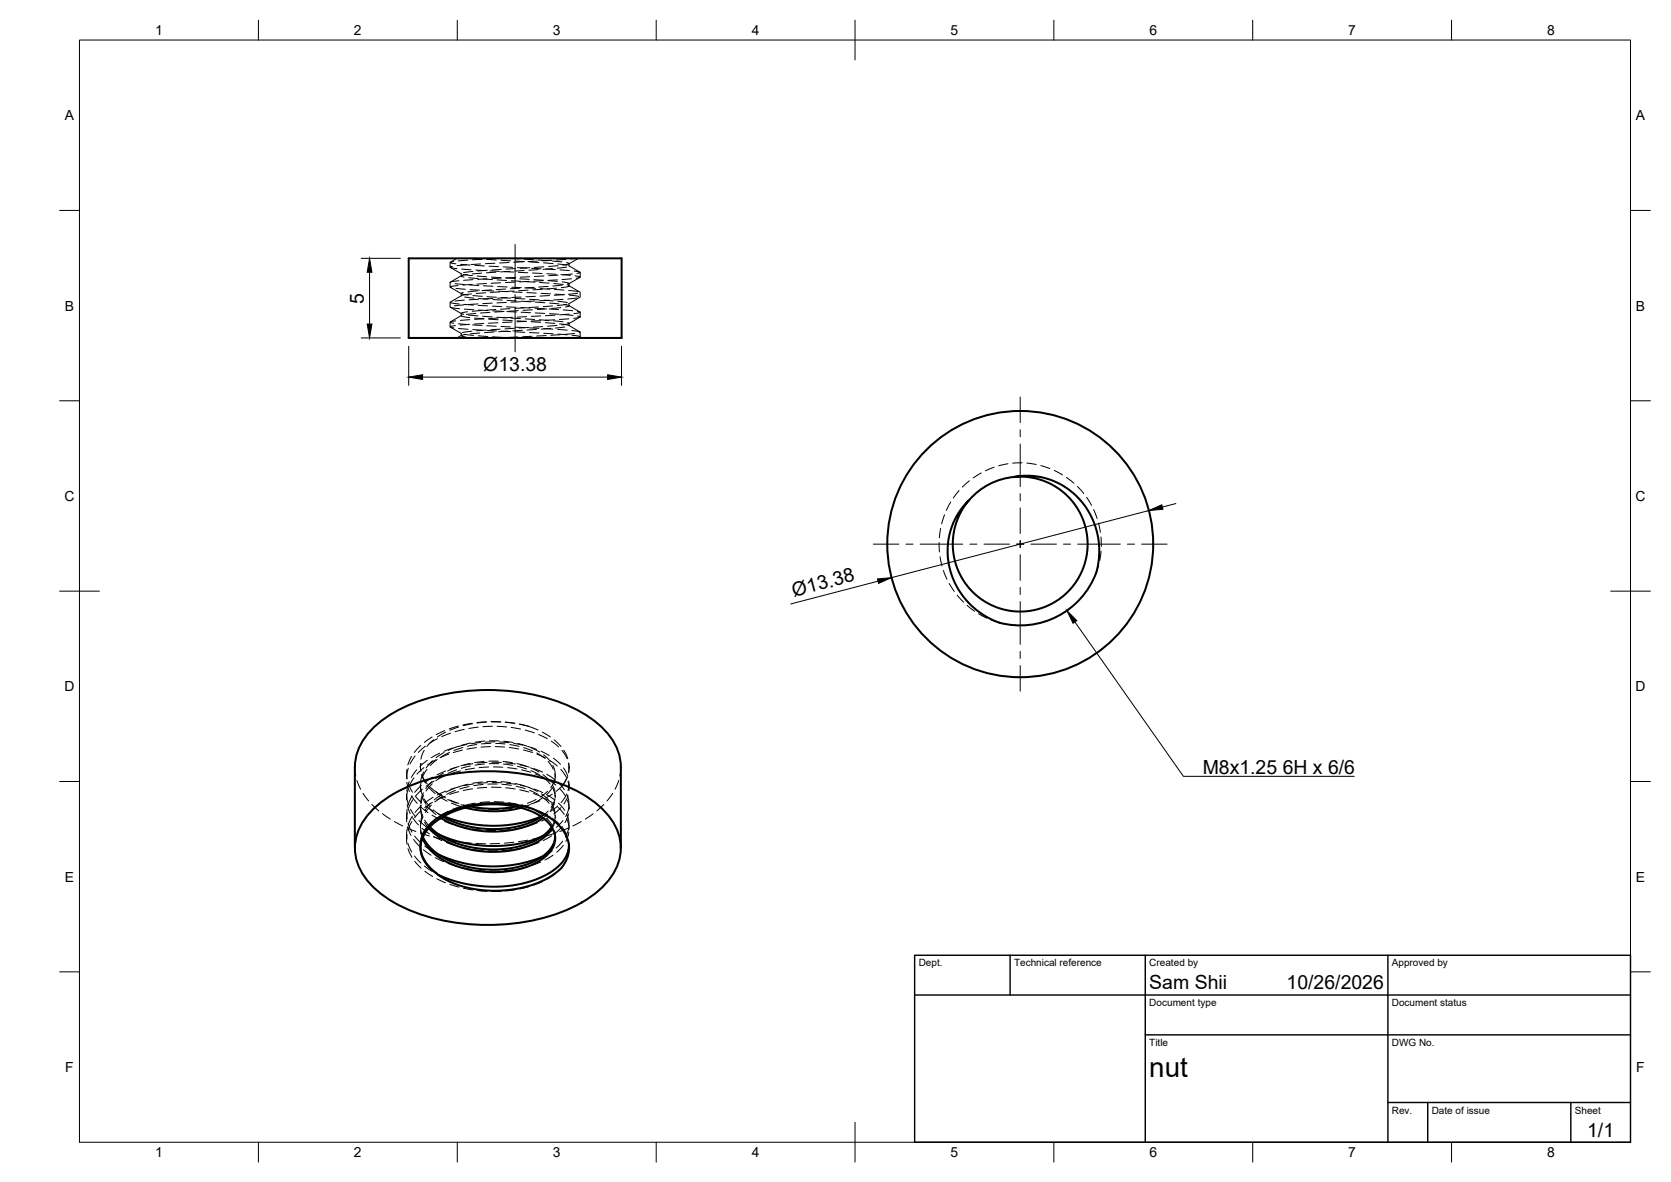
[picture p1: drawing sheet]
<svg xmlns="http://www.w3.org/2000/svg" width="420mm" height="297mm" viewBox="0 0 420 297" stroke-linecap="round" stroke-linejoin="round" font-family="sans-serif">
<!-- layer: Hidden -->
<g fill="none" stroke="#000" stroke-width=".25">
<path d="M113.2 66v1.1M113.2 71v1.1M113.2 76v1.1M113.2 72.2l2.8 1.6M113.2 67.2l2.8 1.6M113.7 66.9l-.5 .2 1.7 .4M114 65.7l-.8 .3 1.4 .3M114.4 71.3l2.4 .2M114.6 72.5l2.4 .2M114.9 64.9l-1.7 1M115.2 71.7l-2 .4 .3 .2M115.4 70.6l-1.7 .2-.5 .1 .1 .1"/>
<path d="M115.5 77.6l-2.3-.4 2.8 1.6M115.8 66.4l2.4 .2M116 68.7v.7M116 73.8v.6M116 78.7v.7M116 74.3l-2.8 1.6 .4 .3 1.9 .2M116 69.3l-2.8 1.6M116 79.3l-2.8 1.6M116.1 67.6l2.3 .2M116.1 79.3l-.1 .1 .4 .2 1.7 .2M116.4 68.9l2.4 .4M116.5 73.5l-.5 .3 1.7 .4"/>
<path d="M116.6 76.6l-2.3 .2M116.7 76.5l2.3 .2M116.8 75.4l-2.4 .3M116.8 77.7l2.3 .1M116.8 74.6l2.4 .3M117.3 66.6l-2.4 .2M117.5 69l-1.5 .3 .7 .3M117.6 78.3l-1.6 .4 .6 .3M117.6 65.4l-2.4 .2M117.8 79.2l2.4 .2M117.9 69.8l2.3 .2M118 71.6l2.4 .1"/>
<path d="M118.2 72.8l2.4 .1M118.6 73.9l-2.4 .3M118.7 71.5l-2.3 .1M118.9 74.3l2.4 .2M118.9 68.2l-2.3 .3M118.9 70.3l-2.3 .1M119.2 64.9l2 .2M119.3 79.9l2.4 .2-2.4 .1M119.4 66.7l2.4 .1M119.6 67.9l2.4 .1M119.6 78.8l-2.3 .2M120 69.4l2.4 .2"/>
<path d="M120 73.1l-2.4 .2M120.2 76.4l-2.4 .1M120.2 76.7l2.4 .2M120.3 77.9l2.4 .1M120.3 75.2l-2.4 .1M120.4 75l2.3 .2M120.9 66.3l-2.4 .2M121.1 68.7l-2.4 .1M121.1 78l-2.4 .2M121.2 65.1l-2.4 .2M121.3 79.5l2.4 .1M121.4 70.1l2.4 .2"/>
<path d="M121.6 71.8l2.4 .1M121.8 73l2.3 .1M122.1 73.6l-2.4 .2M122.3 71.3l-2.4 .1M122.4 65.2l2.4 .1M122.4 74.6l2.4 .1M122.5 70.1l-2.4 .1M122.5 67.9l-2.4 .2M123 66.9l2.3 .1M123.2 68.1l2.4 .1M123.2 78.5l-2.4 .2M123.5 69.6l2.4 .2"/>
<path d="M123.6 72.9l-2.4 .1M123.8 76.2l-2.4 .1M123.8 76.9l2.4 .2M123.9 75l-2.4 .1M123.9 78.1l2.4 .1M123.9 75.3l2.4 .1M124.4 66.2l-2.4 .1M124.7 77.8l-2.4 .1M124.7 68.4l-2.4 .2M124.9 79.7l2.4 .2M125 70.3l2.4 .2M125.1 72l2.4 .1"/>
<path d="M125.3 79.9l-2.4 .2M125.3 64.9l-3 .2M125.3 73.2l2.4 .1M125.7 73.3l-2.4 .2M125.9 71.1l-2.4 .1M126 65.4l2.4 .1M126 74.8l2.4 .1M126 67.7l-2.3 .1M126.1 69.9l-2.4 .1M126.5 67.1l2.4 .1M126.7 78.3l-2.3 .1M126.8 68.2l2.3 .2"/>
<path d="M127.1 69.9l2.4 .1M127.1 72.6l-2.3 .2M127.3 76l-2.4 .1M127.4 77.1l2.4 .1M127.4 78.3l2.4 .1M127.5 74.8l-2.4 .1M127.5 75.5l2.4 .1M128 66l-2.4 .1M128.2 68.2l-2.3 .1M128.2 77.6l-2.3 .1M128.4 64.9l2.2 .2M128.5 79.9l2.4 .2"/>
<path d="M128.5 70.6l2.4 .1M128.7 72.2l2.4 .1M128.8 79.7l-2.3 .2M128.9 73.3l2.4 .2M129.2 73.1l-2.3 .2M129.4 70.9l-2.3 .1M129.5 65.6l2.4 .2M129.6 75l2.4 .1M129.6 67.5l-2.4 .1M129.6 69.7l-2.3 .1M130.1 67.3l2.4 .1M130.3 78.1l-2.3 .1"/>
<path d="M130.3 68.4l2.4 .1M130.7 70.1l2.4 .1M130.7 72.4l-2.4 .2M130.9 75.8l-2.4 .1M130.9 77.3l2.4 .1M131 74.6l-2.3 .2M131 78.5l2.4 .1M131.1 75.7l2.3 .1M131.6 65.8l-2.4 .1M131.8 65.1l2.4 .2M131.8 77.4l-2.4 .1M131.8 68l-2.4 .1"/>
<path d="M132.1 70.8l2.4 .1M132.3 72.4l2.3 .1M132.4 79.6l-2.4 .1M132.5 73.5l2.3 .1M132.8 72.9l-2.4 .2M133 70.7l-2.4 .1M133.1 65.8l2.4 .2M133.2 75.2l2.3 .2M133.2 67.3l-2.4 .1M133.2 69.5l-2.4 .1M133.7 67.4l2.3 .1M133.9 77.9l-2.4 .1"/>
<path d="M133.9 68.6l2.4 .1M134.2 70.3l2.4 .1M134.3 72.2l-2.4 .2M134.5 75.7l-2.4 .1M134.5 77.5l2.4 .1M134.6 78.6l2.4 .2M134.6 74.5l-2.4 .1M134.6 75.9l2.4 .2M135.1 65.6l-2.3 .1M135.3 65.3l2.4 .2M135.4 67.8l-2.4 .1M135.4 77.1l-2.4 .2"/>
<path d="M135.7 71l2.4 .1M135.8 72.5l2.4 .2M136 79.4l-2.4 .1M136 73.7l2.4 .2M136.4 72.7l-2.4 .1M136.6 70.5l-2.4 .2M136.7 66l2.3 .2M136.7 75.4l2.4 .2M136.7 67l-2.3 .2M136.8 69.3l-2.4 .2M137.2 67.6l2.4 .1M137.5 77.6l-2.4 .2"/>
<path d="M137.5 68.8l2.3 .1M137.8 70.5l2.4 .2M137.8 72l-2.3 .1M138 75.5l-2.3 .1M138.1 77.6l2.3 .2M138.2 78.8l2.3 .2M138.2 74.3l-2.4 .1M138.2 76.2l2.4 .2M138.7 65.4l-2.4 .1M138.9 65.6l2.4 .2M138.9 67.5l-2.4 .2M138.9 76.9l-2.3 .2"/>
<path d="M139.3 71.3l2.3 .2M139.4 72.7l2.4 .2M139.6 79.2l-2.4 .1M139.6 73.9l2.4 .2M139.9 72.4l-2.3 .2M140.1 70.3l-2.3 .2M140.2 66.3l2.4 .3M140.3 75.7l2.3 .3M140.3 66.8l-2.4 .2M140.3 69.1l-2.3 .2M140.8 67.8l2.4 .2M141 77.3l-2.4 .2"/>
<path d="M141 69l2.4 .2M141.4 70.8l1.7 .4-.5 .3M141.4 71.6l-2.4 .3M141.6 75.2l-2.4 .2M141.6 77.9l2.4 .2M141.7 79.1l2.4 .2M141.7 74l-2.3 .2M141.8 76.5l1.3 .3-.9 .3M142.3 65.2l-2.4 .1M142.5 66l.6 .3-1.6 .3M142.5 67.1l-2.4 .3M142.5 76.5l-2.4 .3"/>
<path d="M142.8 71.7l.3 .2-2 .4M143 73l2.3 .3M143 66.8l2.8 1.6M143 71.8l2.8 1.6M143 76.8l2.8 1.6M143.1 66.2v.7M143.1 71.3v.6M143.1 76.2v.7M143.1 78.9l-2.4 .2M143.2 74.2l2.3 .3M143.7 70l-2.4 .2M143.9 68.9l-2.4 .2"/>
<path d="M144.4 68.1l1.5 .4-.8 .2M144.6 69.3l1.3 .3-1 .3M144.8 64.9l-1.4 .2M145.1 74.9l-2.3 .2M145.2 78.2l.7 .3-1.6 .3M145.3 79.4l.6 .3-1.7 .3M145.3 73.7l-2.4 .3M145.4 64.9l-2.4 1.4M145.8 69.7l-2.8 1.6M145.8 74.7l-2.8 1.6M145.8 79.7l-2.8 1.6M145.9 68.5v1.1"/>
<path d="M145.9 73.5v1.1M145.9 78.5v1.1M113.2 81v1.1M113.2 82.2l2.8 1.6M114.5 81.8l-1.3 .3 .9 .3M114.6 80.6l-1.4 .3 .9 .3M115.3 81.4l2.3 .2M115.3 82.6l2.4 .1M116 83.7v.7M116 84.3l-1.1 .6M116.7 84l2.4 .3M117.1 84l-1.1 .4 1.1 .3"/>
<path d="M118.1 81.5l-2.4 .2M118.1 80.3l-2.3 .2M118.3 84.8l.9 .1M118.6 83.2l-2.3 .4M118.8 81.6l2.4 .2M118.9 82.8l2.3 .2M120.2 84.4l2.4 .2M120.6 83.7l-2.3 .2M121.6 81.3l-2.3 .1M122.2 82.9l-2.4 .2M122.4 81.9l2.4 .1M122.4 83l2.4 .1"/>
<path d="M122.9 80.2l2.3 .2M123.8 84.7l2.4 .1M124.2 83.4l-2.4 .2M125.2 81.1l-2.4 .1M125.8 82.7l-2.4 .2M126 82l2.3 .2M126 83.2l2.4 .1M126.4 80.4l2.4 .2M126.6 84.9h-1.3M127.4 84.9h1M127.8 83.2l-2.4 .2M128.8 80.9l-2.4 .2"/>
<path d="M129.3 82.5l-2.3 .1M129.5 82.2l2.4 .1M129.6 83.4l2.4 .1M130 80.6l2.4 .2M130.2 84.7l-2.4 .1M131.3 83l-2.4 .1M132.1 80.1l2.3 .2M132.3 80.8l-2.3 .1M132.9 82.3l-2.4 .1M133.1 82.4l2.4 .1M133.1 83.6l2.4 .1M133.6 80.9l2.4 .1"/>
<path d="M133.8 84.5l-2.4 .1M134.9 82.8l-2.4 .1M135.6 80.4l2.4 .1M135.9 80.6l-2.4 .1M136.5 82.1l-2.4 .1M136.7 82.6l2.3 .1M136.7 83.7l2.4 .2M137.1 81.1l2.4 .2M137.3 84.3l-2.4 .1M138.5 82.5l-2.4 .2M139.2 80.6l2.4 .3M139.5 80.4l-2.4 .1"/>
<path d="M140 81.8l-2.3 .2M140.2 82.8l2.4 .2M140.3 84l2.3 .1M140.7 81.4l2.2 .3 2.9 1.7M140.9 84.1l-2.4 .2M142 82.2l-2.3 .3M142.7 81.1l.4 .2-1.9 .4M143 80.1l-2.3 .2M143.1 81.2v.7M143.8 83.1l2 .3-.2 .2M143.8 84.2l2.1 .4-.3 .2M144.5 83.8l-2.4 .2"/>
<path d="M145.8 84.7l-.4 .2M145.9 83.5v1.1M246.7 118.9l-2 1.2M250 117.4l-2.2 .9M253.4 116.6l-2.3 .5M257 116.3l-2.4 .1M258.2 116.4l2.3 .3M261.7 117l2.3 .8M265.1 118.2l2.1 1.1M268.2 120l1.8 1.4M236.1 136.3l.1 2.4M236.4 139.9l.5 2.3"/>
<path d="M236.5 132.8l-.3 2.4M237.5 129.4l-.7 2.2M239.1 126.2l-1.1 2.1M241.2 123.3l-1.5 1.8M243.8 120.8l-1.8 1.6M270.9 122.3l1.6 1.7M273.2 125l1.3 2M275 128.1l.9 2.2M276.2 131.4l.5 2.4M276.8 134.9l.1 2.4M276.8 138.5l-.3 2.4M237.2 143.4l.9 2.2"/>
<path d="M238.7 146.6l1.2 2M240.7 149.6l1.6 1.7M243.2 152.1l1.8 1.5M246 154.2l2.1 1.1M249.2 155.8l2 .7M276.2 142l-.6 1.9M89.2 192.7l.3 2.3M89.7 196.1l1 2.2M91.3 199.4l1.4 1.9M102.2 194.4v1.2M102.2 199.5v1.2M102.3 199.9l.4 2.4"/>
<path d="M102.3 196.6l.6 2.3M102.3 193.4l.1 2.4M102.5 198.6l-.3 2.4M102.7 193.1l-.5 2.3M102.7 196.9l1 2.2M102.9 196.5l-.6 2.3M103.5 200l1.4 1.9M103.5 190.1l-.9 2.1M104.1 195.5l-1.2 2M104.4 190l-1.3 2M104.8 193.4l-1.4 2M105.7 197.4l.5 2.3"/>
<path d="M105.7 192.7v.1M105.7 197.3v.6M105.8 192v1.5M105.8 192h.1M105.8 192v1.9M105.8 187.3l-1.6 1.8M105.9 196.5l-.1 2.4M105.9 197.4l-1.6 1.7M106 194.7l1 2.1M106.2 195l1.2 2M106.2 198.3l-1.7 1.7M106.5 199.2l-.7 2.3"/>
<path d="M106.5 199.8l-.7 2.3M106.6 194l-.8 2.2M106.6 192.9l-1.8 1.6M106.7 188.6l-.9 2.2M107 187.5l-1.8 1.6M107.4 193.3l-1.2 2.1M107.4 191.1l-1.8 1.5M107.7 197.7l1.7 1.7M108.2 197.9l1.5 1.1M108.6 196.4l-1.5 1.8M108.6 185.2l-1.9 1.4M108.7 197l-1.6 1.8"/>
<path d="M108.8 191.2l-1.6 1.8M108.8 195.3l-2 1.3M109 185.9l-1.7 1.7M109.2 196.3l-2.1 1.3M109.6 191l-2.1 1.2M109.7 199l1.8 1.3M109.7 199l2.4 1.5M109.9 190.9l-1.8 1.5M110 185.6l-2.1 1.2M110.5 189.3l-2.1 1.1M111.1 199.7l-1.9 1.3M111.5 194.3l-2 1.3"/>
<path d="M111.6 194.9l-2 1.3M111.7 189.1l-2 1.3M111.8 183.6l-2.1 1M112 193.7l-2.1 1M112 184l-2 1.2M112.1 198.8l-2.2 1M112.4 194.8l-2.2 .9M112.8 189.5l-2.2 .9M113 189.1l-2.1 1.1M113.3 184.3l-2.2 .8M113.9 188l-2.3 .8M114.3 198.1l-2.2 1"/>
<path d="M114.5 198.7l-2.2 .9M114.7 192.8l-2.2 1M114.8 193.4l-2.2 1M114.9 187.7l-2.2 .9M115.2 182.5l-2.3 .7M115.3 199l-2.2 .7M115.4 182.7l-2.3 .8M115.4 192.6l-2.2 .7M115.5 197.7l-2.3 .7M115.8 193.7l-2.3 .7M116.2 188.5l-2.2 .6M116.4 187.8l-2.3 .8"/>
<path d="M116.7 183.3l-2.3 .6M117.3 187.1l-2.3 .5M117.7 197.1l-2.3 .6M117.9 197.7l-2.3 .6M118.2 191.9l-2.3 .6M118.3 192.5l-2.3 .6M118.4 186.7l-2.4 .6M118.7 181.7l-2.3 .5M118.8 198.2l-2.3 .5M118.8 181.9l-2.3 .5M118.9 191.9l-2.3 .4M119 197l-2.3 .4"/>
<path d="M119.3 193l-2.3 .4M119.8 187.9l-2.4 .4M119.9 187.1l-2.4 .4M120.2 182.7l-2.3 .4M120.9 186.6l-2.4 .3M121.2 196.5l-2.3 .3M121.5 197.2l-2.4 .2M121.7 191.4l-2.4 .3M121.8 192l-2.4 .3M121.9 186.2l-2.4 .3M122.3 181.4l-2.4 .2M122.4 181.5l-2.4 .2"/>
<path d="M122.4 197.9l-2.4 .2M122.5 191.6l-2.4 .2M122.6 196.7l-2.4 .2M122.9 192.8l-2.4 .1M122.9 191.3h2.4M123 191.9h2.4M123.1 186.2h2.4M123.3 187.6l-2.4 .2M123.4 186.8l-2.3 .2M123.4 181.3l2.4 .1M123.5 181.4h2.4M123.6 197.8l2.4 .1"/>
<path d="M123.7 191.5l2.3 .1M123.8 196.7h2.3M123.8 182.5l-2.4 .1M124.1 192.7l2.3 .1M124.4 186.4l-2.4 .1M124.5 187.6l2.4 .1M124.6 186.8l2.4 .2M124.8 196.4h-2.4M125 182.5l2.4 .2M125 197l-2.3 .1M125.6 186.5l2.4 .2M126 196.4l2.4 .3"/>
<path d="M126.2 197.1l2.4 .3M126.4 191.4l2.4 .3M126.6 192l2.3 .3M126.6 186.3l2.4 .3M127 181.5l2.4 .2M127.1 181.5l2.4 .3M127.1 198l2.4 .3M127.2 191.7l2.4 .3M127.3 196.8l2.4 .3M127.6 192.9l2.4 .3M128.1 187.9l2.3 .3M128.2 187.1l2.3 .5"/>
<path d="M128.5 182.8l2.4 .4M129.2 186.8l2.3 .5M129.5 196.9l2.3 .6M129.8 197.6l2.3 .6M130 191.9l2.3 .6M130.1 192.6l2.3 .6M130.2 186.8l2.3 .7M130.6 182l2.3 .5M130.7 182l2.2 .5M130.7 198.5l2.3 .6M130.8 192.2l2.3 .6M130.9 197.3l2.3 .6"/>
<path d="M131.1 193.5l2.3 .6M131.6 188.5l2.3 .6M131.7 187.9l2.2 .8M132.1 183.5l2.2 .7M132.7 187.6l2.2 .7M132.9 182.5l2.4 1M133 197.9l2.1 1M133.2 198.6l2.1 1.1M133.4 192.9l2.1 1.1M133.5 193.7l2.1 1M133.6 187.9l2.1 1.1M134.1 199.4l.7 .3a7.1 7.1 0 0 1 3.3 2.2"/>
<path d="M134.2 193.2l2.2 .8M134.3 198.3l2.2 .9M134.6 194.5l2.2 .9M135 189.2l1.9 1.3M135 189.5l2.2 1M135.4 184.6l2.2 1M136 188.8l2.1 1.1M136.1 199.5l1.8 1.5M136.4 184l2 1.2M136.5 194.7l1.7 1.6M136.6 195.4l1.7 1.6M136.7 189.7l1.7 1.6"/>
<path d="M137.5 194.6l2 1.3M137.5 199.8l2 1.3M137.7 198.8l-1.9 1.5M137.8 196l2 1.3M137.8 191.4l1.3 1.9M138.2 191.1l1.9 1.4M138.6 186.3l1.9 1.4M138.9 199.6l-2.1 1.1M138.9 197.9l-1.5 1.8M138.9 197.3l.5 1 .2 1.2M139 198l.4 1.1 .2 1.2M139 192.3l.4 1 .2 1.3"/>
<path d="M139.1 190.5l1.8 1.6M139.3 185.9l1.7 1.7M139.5 195.8l-.4 1.1-.6 1M139.5 194.5l.1 1.1-.2 1.2M139.6 194.7v.6M139.6 199.8v.6M140.4 196.7l1.5 1.8M140.7 198.1l1.4 1.9M141 193.3l1.4 2M141.3 197.6l-1.5 1.3M141.3 188.6l1.3 2M141.7 193l1 2.1"/>
<path d="M141.8 188.5l1 2.2M142.4 199.7l-1.3 2M142.5 199.5l.6 2.3M142.6 195.4l-1.3 2.2M142.7 195.2l-1.4 2.4M142.8 196.4l.3 2.3M142.8 199.9l-1 2.1M142.9 191.7l.1 2.4M143 196.3v1l-.2 1.3M143 191.8l-.1 2.4M143.1 192.7v.4M143.1 197v1.2"/>
<path d="M154.1 199.4l-1.5 1.9M155.6 196.2l-1 2.1M156.1 192.7l-.2 2.3M93.5 202.1l1.7 1.7M96.2 204.5l1.9 1.4M99.2 206.5l2.1 1.1M102.2 204.6v1.2M102.2 209.7v1.2M102.3 209.8v2.4M102.3 208.4v2.4M102.4 203.4v2.4M102.4 208.1l2.2 .9"/>
<path d="M102.4 202.2l.7 2.2M102.4 204.2l-.1 2.4M102.5 207.8l.9 2.2M102.6 212l.9 2.1M102.6 213.3l1 2.2M102.6 207l1 2.1M103.2 203.4l1.3 1.9M103.6 206.4l-1 2.2M103.6 200.1l-1 2.2M103.7 205.1l-1.1 2.2M103.7 205.5l1.5 1.8M103.8 200.9l-1.1 2.2"/>
<path d="M104 211l1.6 1.8M104.2 215.1l1.6 1.8M104.2 210.1l1.7 1.7M104.3 216.4l1.6 1.8M104.4 200.1l1.6 1.7M105.3 206.2l1.8 1.6M105.7 209.4l2.2 .7M105.7 202.4v.6M105.7 207.5v.6M105.7 212.6v.5M105.7 203.2l.5 2.4M105.7 208.7l.5 1.9"/>
<path d="M105.8 208.3l.5 2M105.8 211.5l-.1 1.4M105.9 203.7l-1.7 1.8M106 202.4l-1.6 1.8M106.1 208.1l1.9 1.5M106.1 200.1l1.1 2.1M106.3 204.8l-.6 2.3M106.4 205.2l-.7 2.3M106.4 213.5l2 1.4M106.7 200.8l1.4 1.9M106.7 217.6l2 1.4M106.7 206.6l1.1 1.5"/>
<path d="M106.8 212.6l2 1.3M106.8 206.1l1.3 1.7M106.8 218.9l2 1.4M107 202.5l1.9 1.3M107.1 208.3l-1 2.1M107.6 204.2l-1.9-1.5 .6 2.3M107.9 203.1l1.7 1.6M108.1 208.4l2.1 1.2M108.3 201.8l-1.5 1.9M108.5 202.3l-1.5 1.9M108.6 204.8l2.1 1.2M108.8 201.6l-2 1.4"/>
<path d="M108.9 200.4l-2 1.3M109 203.5l1.9 1.4M109 210.2l2.1 1.1M109.1 210.4l2.3 .5M109.4 215.5l2.2 1M109.6 205.7l-1.7 1.7M109.7 219.6l.4 .2M109.8 214.5l.5 .2M110 204.4l1.5 .7M110.4 200.1l2 1.2M110.6 205.4l.2 .1M111.3 200.2l-2 1.3"/>
<path d="M111.8 206.4l2.2 .8M112 200.1l-2.2 .9M112.2 211.7l2.3 .8M112.6 200.9l2.2 .9M112.6 211.1l2.3 .4M112.7 217l2.2 .7M112.7 203.9l-2.1 1.1M113.1 201l2.3 .9M113.5 201.8l2.2 .8M115.2 207.6l2.3 .5M115.6 212.8l2.4 .5M115.9 202.2l2.3 .6"/>
<path d="M116 202.6l-2.2 .8M116.1 218l2.3 .5M116.1 211.7l2.4 .2M116.5 202.3l1.8 .4M116.9 203h.1M118.7 208.3l2.3 .3M119.1 213.5l2.4 .2M119.4 203l2.3 .3M119.5 201.8l-2.3 .5M119.6 218.7l2.4 .2M119.7 211.9l2.4 .1M122.2 208.7h2.4"/>
<path d="M122.7 213.8h2.4M122.9 203.4h2.4M123.1 201.5l-2.4 .2M124.2 201.5l2.4 .1M125.5 218.9h-2.3M125.6 211.9l-2.3 .1M127.8 201.7l2.4 .4M128.2 208.5l-2.4 .2M128.6 213.5l-2.3 .2M128.9 203.1l-2.4 .3M129.1 218.6l-2.4 .2M129.2 211.7l-2.4 .2"/>
<path d="M131.3 202.4l2.3 .8M131.5 202.2l-1.8 .5M131.7 207.8l-2.4 .5M132.1 212.8l-2.3 .5M132.4 202.4l-2.4 .5M132.6 217.8l-2.3 .6M132.7 211.1l-2.3 .4M132.9 202.9l1.6 .6M133.3 202.2l-2.3 .8M134.6 203.7l2.1 1.3M134.8 200.9l-2.2 1M135.1 206.8l-2.3 .7"/>
<path d="M135.5 211.7l-2.2 .8M135.6 203.9l2.2 1M135.7 201.2l-2.2 .9M136 216.6l-2.3 .9M136.2 210.4l-2.3 .5M136.5 200.5l-2.1 1.2M137.3 204.6l-1.3 .6M137.4 200.8l2 1.3M137.6 205.7l1.4 1.9M137.7 204.6l-1.1 1M137.8 203.8l-1.7 1.4M138.3 205.2l-2.1 1.1"/>
<path d="M138.7 210l-2.1 1.2M138.7 202l.6 1.1 .3 1.1M138.8 205.6l1.8 1.5M138.8 202.8l.5 1 .3 1.3M138.9 213.8l-2.5 1.4M138.9 208.6l-2.5 1.5M139.1 214.9l-2.1 1.2M139.4 219.7l-1.9 1.3M139.4 208.8l.2 1.5M139.4 201.5l-.9 2.2M139.5 200.7l-.9 2.2M139.5 206.3l-.6 1.8"/>
<path d="M139.6 205.4l-.3 1.3-.6 1.1M139.6 204.9v.7M139.6 210v.7M139.6 209.4l-2.2 .7M140.2 202.6l-1.9 1.4M140.3 202.9l1.6 1.8M140.4 201.8l1.6 1.8M141 203l-1.7 1.5M141.3 218l-.9 1M141.4 207.7l-1.8 1.6M141.4 207.9l1.2 2.1M141.5 211.4l-1.7 1.7"/>
<path d="M141.5 206.2l-1.6 1.7M141.6 212.4l-1.6 1.8M142.5 205.7l.6 2.3M142.5 204.7l.5 1.3 .1 1M142.7 201l.4 2.4M142.9 211.1l.1 1.6M143 208.2l-.8 2.2M143 204.5l-1 2.2M143 208.1l-2.2 .9M143 203l-.8 2.2M143 209.2l-.7 2.2M143.1 202.1v1.2"/>
<path d="M143.1 207.2v1.2M143.1 212.3v.8M146.2 206.5l-2.2 1.1M149.1 204.5l-1.9 1.4M151.8 202.2l-1.7 1.6M109.8 220.8l2.2 1M113.1 222.3l2.3 .6M116.5 223.2l2.4 .5M120.1 223.8l2.3 .2M126 224h-2.4M129.6 223.6l-2.4 .3M133.1 222.8l-2.4 .6"/>
<path d="M136.4 221.5l-2.2 .9"/>
</g>
<!-- layer: Visible -->
<g fill="none" stroke="#000" stroke-width=".51">
<path d="M102.8 64.9h53.5v20h-53.5zM255.1 119.8a16.9 16.9 0 0 0-11.4 5.9M275.6 143.9a20.1 20.1 0 0 1-26 11.9l-2.4-1.3-1.6-1.2-2-1.8-1.4-1.5-1.2-1.9-1.1-1.9-.8-2.4-.5-2-.3-2.6v-2.4l.9-4.2 1.7-3.6 1.1-1.4 1.6-1.9-1.2 1.6-1.1 2-1.2 3.3-.5 3.8 .3 3.6 .4 1.8 .9 2.2 2.1 3.4 2.6 2.6 3.4 2.1 3.8 1.2 1.8 .3 2.3 .1 3.8-.6 3.4-1.4 1.7-1 1.7-1.3 2.7-3 1.9-3.6 .9-3.5 .1-4-.8-3.9-1.6-3.5-2.1-2.8-2.9-2.4-3.1-1.7-2-.7-2.2-.4-3.6-.1 2.3-.2h2.2l2.2 .3 2.6 .8 2.5 1.1 1.9 1.2 3.1 3 2.4 3.5 1.1 2.6 .6 2.4 .4 3v2l-.3 2.7-.5 1.7M89.2 192.7v20.4M89.2 192.7a14.5 14.5 0 0 1 5.9-10.9 42.6 42.6 0 0 1 25-8.3 48.5 48.5 0 0 1 27.1 6.1 18.2 18.2 0 0 1 8.5 10.1l.4 3v20.4M94 203.1a38.3 38.3 0 0 1 21.7-8.9 51.2 51.2 0 0 1 30.6 5.3 18.6 18.6 0 0 1 9.4 10.7 12.9 12.9 0 0 1-4.4 12.9 38.3 38.3 0 0 1-21.7 8.9 51.2 51.2 0 0 1-30.6-5.2 18.6 18.6 0 0 1-9.4-10.7 12.9 12.9 0 0 1 4.4-13zM105.7 212.9l.4 1.8 .9 2 1.1 1.3 1.6 1.5M105.8 212.4v-.9l.4-1.5 .7-1.4 .9-1.1 2.4-2 3.5-1.8 3.8-1.1 3.8-.6 4.7-.1 4.4 .5a18.1 18.1 0 0 1 11.4 6.6 7.7 7.7 0 0 1-2.7 10.8l-3.7 2-3.6 1.2-4.3 .7-3.9 .1-4.5-.4-3.3-.8-3.6-1.5-2.5-1.6M105.8 212.4a7.5 7.5 0 0 0 3.9 7M106.2 210.6l.9 1.7 1.5 1.7 2 1.6 1.9 1.1 2.5 1 2.6 .8 2.5 .4 3.7 .3 2.6-.1 3-.4 2.9-.8 2.5-1.1 2-1.3 1.7-1.6 .8-1.6 .3-1.2-.2-1.8-.9-1.8-1.6-1.7-2.1-1.3-2.2-1-3.3-.9-3.6-.4-3.1-.1-2.8 .3-3.4 .7-2.9 1.1-2.5 1.3-2.3 1.7-1.3 1.4-1.1 1.7-.5 2.1M106.3 210.3l1 1.7 1.8 1.8 1.5 1.2 1.9 1.1 2.5 1 2.6 .8 2.8 .4 3.3 .3 2.8-.1 3.2-.5 2.9-.8 1.9-.8 2-1.3 1.7-1.5 1.1-1.8 .3-1.5M107.8 208.1l1.1 1.1 1.9 1.4 3.3 1.7 4.5 1.3 4.4 .5 2.8-.1 2.9-.3 4.3-1.1 2.2-1.1 1.5-1 1.2-1 1-1.4"/>
<path d="M108.1 207.8l2.5 2.1 1.8 1 2.1 .9 3.9 1.1 4.7 .6 2.8-.1 2.6-.3 4.5-1.2 3.4-1.7 1.5-1.4 .8-1M110.3 209.7l2.6 1.1 3.2 .9 3.5 .6 3.9 .3 3.1-.1 3.9-.5 2.9-.7 3-1.2M110.3 214.7l3.2 1.4 3.3 .9 2.8 .5 3.5 .2h3.1l4-.5 3-.8 3.2-1.2M110.8 205.5l2.9 1.5 3.1 1.1 3.1 .6 3.4 .3 3.7-.2 3.4-.6 3.2-1 3-1.6M111.4 205.2l2.2 1.2 3.1 1 3.4 .7 3 .3 4.6-.3 3-.5 2.7-.9 2.7-1.5M111.5 205.1l3.3 1.2 3 .6 5.7 .6 3.8-.1 3-.4 2.7-.7 3-1.1M116.9 203l3.1 .6 3.4 .3 3.9-.2 3.7-.7M118.3 202.7l5.1 .5h3l3.3-.5M143 212.7l-.3 1.7-.8 1.5-.9 1.2-1.5 1.4-3.7 2.1-2.2 .8-2.6 .7-3.3 .6-2.6 .1-5.2-.2-5.6-1.2-4.2-1.6"/>
<circle cx="256.5" cy="136.7" r="33.4"/>
</g>
<!-- layer: BORDER -->
<g fill="none" stroke="#000" stroke-width=".25">
<path d="M20 10.1h390v276.9h-390zM65 5.1v5M115 5.1v5M165 5.1v5M215 5.1v10M265 5.1v5M315 5.1v5M365 5.1v5M15 52.9h5M410 52.9h5M15 100.7h5M410 100.7h5"/>
<path d="M15 148.6h10M405 148.6h10M15 196.4h5M410 196.4h5M15 244.2h5M410 244.2h5M65 287v5M115 287v5M165 287v5M215 282.1v9.9M265 287v5M315 287v5"/>
<path d="M365 287v5"/>
</g>
<!-- layer: TITLEBLOCK -->
<path d="M230 240.1h180v46.9h-180zM230 250h180M254 240.1v9.9M288 240.1v46.9M349 240.1v46.9M288 260.1h122M349 277.1h61M359 277.1v9.9M395 277.1v9.9" fill="none" stroke="#000" stroke-width=".36"/>
<!-- layer: Smart Centers -->
<g fill="none" stroke="#000" stroke-width=".25">
<path d="M129.5 61.4v10.8M129.5 74v1.8M129.5 77.6v10.8M256.5 99.8v6.4M256.5 108v1.8M256.5 111.6v10.7M219.6 136.7h6.4M227.8 136.7h1.8M231.4 136.7h10.7M243.9 136.7h1.7M247.4 136.7h6.4M255.6 136.7h1.8"/>
<path d="M256.5 124.1v1.8M256.5 127.6v6.5M256.5 135.9v1.7M256.5 139.4v6.4M259.2 136.7h6.4M267.4 136.7h1.8M271 136.7h10.7M283.5 136.7h1.8M287 136.7h6.5M256.5 147.6v1.8M256.5 151.2v10.7M256.5 163.7v1.8"/>
<path d="M256.5 167.3v6.4"/>
</g>
<!-- layer: FD_Dimensions -->
<path d="M90.8 64.9h9.9M92.9 68.4v13M90.8 84.9h9.9M102.8 87v9.9M106.3 94.8h46.5M156.3 87v9.9M288.9 128.3l-64.7 16.9M295.7 126.5l-3.4 .9M220.8 146.1l-22 5.7" fill="none" stroke="#000" stroke-width=".25"/>
<path d="M92.9 64.9l.6 3.5h-1.2zM92.3 81.4h1.2l-.6 3.5zM102.8 94.8l3.5-.6v1.2zM152.8 94.2l3.5 .6-3.5 .6zM288.9 128.3l3.2-1.4 .3 1.1zM220.6 145.5l3.6-.3-3.3 1.4z" fill="#000" stroke="#000" stroke-width=".25"/>
<!-- layer: Hole Notes -->
<path d="M268.3 153.4l2.5 2.6-1 .6z" fill="#000" stroke="#000" stroke-width=".25"/>
<path d="M270.3 156.3l27.3 38.8h42.9" fill="none" stroke="#000" stroke-width=".25"/>
<text font-size="7" x="289" y="270.6">nut</text>
<g font-size="4.9">
<text x="91.5" y="76.3" transform="rotate(-90 91.5 76.3)">5</text>
<text x="121.5" y="93.2">Ø13.38</text>
<text x="199.6" y="150" transform="rotate(-15 199.6 150)">Ø13.38</text>
<text x="302.4" y="194.4">M8x1.25</text>
<text x="322.5" y="194.4">6H x 6/6</text>
<text x="289" y="248.5">Sam Shii</text>
<text x="323.5" y="248.5">10/26/2026</text>
<text x="399.1" y="285.7">1/1</text>
</g>
<g font-size="3.5">
<text x="39" y="8.8">1</text>
<text x="89" y="8.8">2</text>
<text x="139" y="8.8">3</text>
<text x="189" y="8.8">4</text>
<text x="239" y="8.8">5</text>
<text x="289" y="8.8">6</text>
<text x="339" y="8.8">7</text>
<text x="389" y="8.8">8</text>
<text x="16.3" y="30.2">A</text>
<text x="411.3" y="30.2">A</text>
<text x="16.3" y="78">B</text>
<text x="411.3" y="78">B</text>
<text x="16.2" y="125.9">C</text>
<text x="411.2" y="125.9">C</text>
<text x="16.2" y="173.7">D</text>
<text x="411.2" y="173.7">D</text>
<text x="16.3" y="221.6">E</text>
<text x="411.3" y="221.6">E</text>
<text x="16.4" y="269.4">F</text>
<text x="411.4" y="269.4">F</text>
<text x="39" y="290.8">1</text>
<text x="89" y="290.8">2</text>
<text x="139" y="290.8">3</text>
<text x="189" y="290.8">4</text>
<text x="239" y="290.8">5</text>
<text x="289" y="290.8">6</text>
<text x="339" y="290.8">7</text>
<text x="389" y="290.8">8</text>
</g>
<g font-size="2.5">
<text x="231" y="242.9">Dept.</text>
<text x="255" y="242.9">Technical reference</text>
<text x="289" y="242.9">Created by</text>
<text x="350" y="242.9">Approved by</text>
<text x="289" y="252.8">Document type</text>
<text x="350" y="252.8">Document status</text>
<text x="289" y="262.9">Title</text>
<text x="350" y="262.9">DWG No.</text>
<text x="350" y="279.9">Rev.</text>
<text x="360" y="279.9">Date of issue</text>
<text x="396" y="279.9">Sheet</text>
</g>
</svg>
